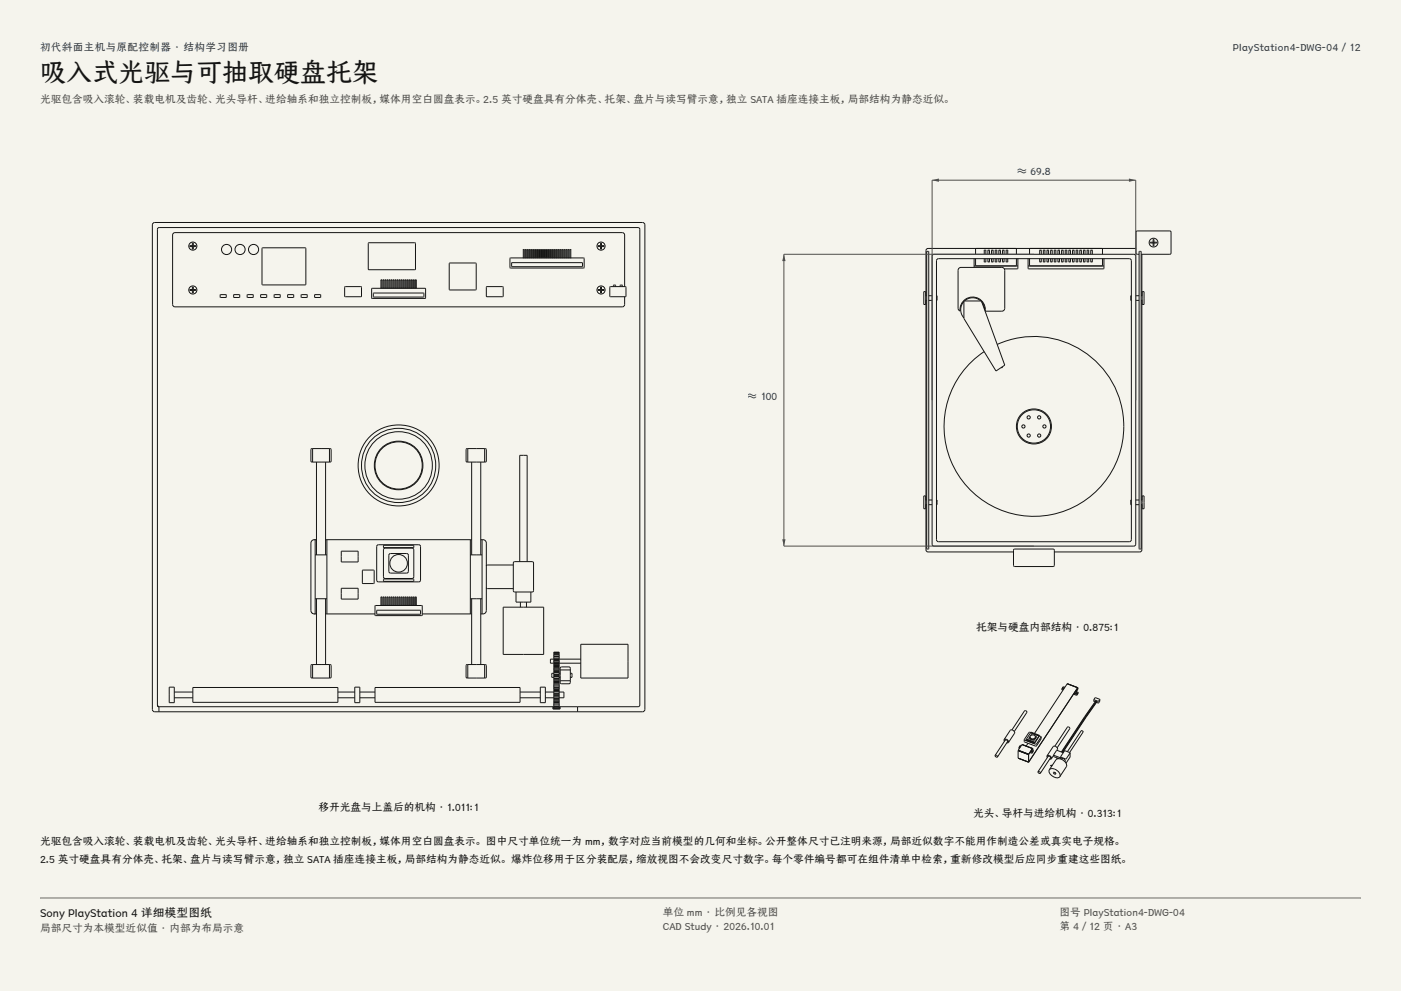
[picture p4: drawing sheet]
<svg xmlns="http://www.w3.org/2000/svg" width="420mm" height="297mm" viewBox="0 0 420 297" stroke-linecap="round" stroke-linejoin="round" font-family="sans-serif">
<g fill="#f5f4ed">
<path d="M0 0h420v297h-420z"/>
<path d="M12 12h396v275h-396z"/>
</g>
<g fill="none" stroke="#141413" stroke-width=".3">
<path d="M45.9 66.9l.5-.2h146.2l.5 .2 .2 .5v145.2l-.2 .5-.5 .2h-146.2l-.5-.2-.2-.5v-145.2zM56.9 73.6h1.8v.3h-1.8zM57.7 72.8h.3v1.9h-.3zM78.6 74.3h13v11h-13zM110.5 72.8h14v8h-14zM134.7 78.9h8v7.9h-8zM152.9 77.3h22.1l.1 2.9-.1 .1h-22zM153.4 78.7h21.1l.1 1.1-21.1 .1zM156.9 77.3v-2.5h.2l.1 2.5M157.5 74.8v2.5M157.5 74.8h.2l.1 2.5M158.1 74.8v2.5"/>
<path d="M158.1 74.8h.3v2.5M158.7 74.8v2.5M158.7 74.8h.3v2.5M159.3 77.3v-2.5h.3v2.5M159.9 77.3v-2.5h.3v2.5M160.8 74.8h-.3v2.5M160.8 74.8v2.5M161.4 74.8h-.3v2.5M161.4 74.8v2.5M162 74.8h-.2l-.1 2.5M162 74.8v2.5M162.3 77.3l.1-2.5h.2v2.5"/>
<path d="M162.9 77.3l.1-2.5h.2v2.5M163.6 74.8v2.5M163.6 74.8h.2v2.5M164.2 74.8v2.5M164.2 74.8h.2v2.5M164.8 74.8v2.5M164.8 74.8h.2v2.5M165.4 77.3v-2.5h.2l.1 2.5M166 77.3v-2.5h.2l.1 2.5M166.8 74.8h-.2v2.5M166.9 74.8v2.5M167.5 74.8h-.3v2.5"/>
<path d="M167.5 74.8v2.5M168.1 74.8h-.3v2.5M168.1 74.8v2.5M168.4 77.3v-2.5h.3v2.5M169 77.3v-2.5h.3v2.5M169.6 77.3v-2.5h.3v2.5M170.2 74.8v2.5M170.2 74.8h.3v2.5M170.8 74.8v2.5M170.9 74.8h.2v2.5M179.3 73.6h1.8v.3h-1.8zM180 72.8h.3v1.9h-.3z"/>
<path d="M277.8 75.4h.6l-.1 89.1-.5-.1zM279.7 76.3l60.2-.1 .5 .3 .1 86.6-.3 .5-60.2 .1-.5-.3-.1-86.6zM280.9 77.7l.5-.2h57.2l.4 .2 .2 .4v83.6l-.2 .5-.4 .2h-57.2l-.5-.2-.2-.5v-83.6zM292 79.7h13.1M292 77.5v2.6M292.5 77.5l.1 2.2M292.6 74.5l-.1 1.7M295.1 75v1.2M295.1 77.5v1h.4v-1M295.1 75h.4M295.5 75v1.2M296.2 77.5v1h.4v-1"/>
<path d="M296.2 75v1.2M296.2 75h.4M296.6 75v1.2M297.3 77.5v1h.4M297.3 75v1.2M297.3 75h.4M297.7 75v1.2M297.7 77.5v1M298.3 77.5l.1 1h.4v-1M298.3 75v1.2M298.4 75h.4M298.8 75v1.2"/>
<path d="M299.4 75v1.2M299.4 77.5v1M299.5 75h.4M299.9 77.5v1h-.4M299.9 75v1.2M300.5 75v1.2M300.5 77.5v1h.5v-1M300.5 75h.5M301 75v1.2M301.6 77.5v1h.5v-1M301.6 75v1.2M301.6 75h.5"/>
<path d="M302.1 75v1.2M304.6 74.5l.1 1.7M304.7 77.5l-.1 2.2M305.1 77.5v3l-4 .1M308.2 77.5v2.9l.2 .2h22.4l.1-.2v-2.9M308.2 79.7h22.7M308.6 77.5l.2 2.2M308.8 74.5l-.2 1.7M311.7 77.5v1h.4l.1-1M311.7 75v1.2M311.7 75h.4M312.2 75v1.2"/>
<path d="M312.8 75v1.2M312.8 77.5v1M312.8 75h.4M313.3 77.5l-.1 1h-.4M313.3 75v1.2M313.9 77.5v1h.4v-1M313.9 75v1.2M313.9 75h.4M314.3 75v1.2M315 75v1.2M315 77.5v1M315 75h.4"/>
<path d="M315.4 77.5v1h-.4M315.4 75v1.2M316.1 77.5v1h.4M316.1 75v1.2M316.1 75h.4M316.5 75v1.2M316.5 77.5v1M317.1 77.5l.1 1h.4v-1M317.1 75v1.2M317.2 75h.4M317.6 75v1.2M318.2 77.5l.1 1h.4"/>
<path d="M318.2 75v1.2M318.3 75h.4M318.7 75v1.2M318.7 77.5v1M319.3 77.5l.1 1h.4v-1M319.3 75v1.2M319.4 75h.4M319.8 75v1.2M320.4 75v1.2M320.4 77.5v1M320.4 75h.5M320.9 77.5v1h-.5"/>
<path d="M320.9 75v1.2M321.5 77.5v1h.5v-1M321.5 75v1.2M321.5 75h.5M322 75v1.2M322.6 77.5v1h.5v-1M322.6 75v1.2M322.6 75h.5M323.1 75v1.2M323.7 77.5v1h.5M323.7 75v1.2M323.7 75h.5"/>
<path d="M324.2 75v1.2M324.2 77.5v1M324.8 77.5v1h.5v-1M324.8 75v1.2M324.8 75h.5M325.3 75v1.2M325.9 75v1.2M325.9 77.5v1M325.9 75h.5M326.4 77.5v1h-.5M326.4 75v1.2M327 77.5v1h.5v-1"/>
<path d="M327 75v1.2M327 75h.5M327.5 75v1.2M330.4 74.5l.1 1.7M330.5 77.5l-.1 2.2M340.6 74.5h-62.6l-.4 .6v13.5M341.5 76.2h-.8l-.1-.3v-6.3l.1-.3 10-.1 .3 .2 .1 6.5-.2 .3h-8.8M341.5 75.4h.6l-.1 89.1-.5-.1zM342.3 76.2v12.4M344.8 72.6h2v.2h-2zM345.7 71.7h.2v2h-.2zM56.9 86.8h1.8v.2h-1.8z"/>
<path d="M57.7 86h.3v1.8h-.3zM66 88.3h1.8v.8h-1.8zM70.1 88.3h1.7v.8h-1.7zM74.1 88.3h1.8v.8h-1.8zM78.2 88.3h1.7v.8h-1.7zM82.2 88.3h1.8v.8h-1.8zM86.3 88.3h1.7v.8h-1.7zM90.3 88.3h1.8v.8h-1.8zM94.3 88.3h1.8v.8h-1.8zM103.4 86h4.9v2.9h-4.9zM111.5 86.4h15.9l.2 2.9-.2 .1h-15.8zM111.9 87.8h15.1l.1 1.1-15.1 .1z"/>
<path d="M114.5 83.9h-.3v2.5M114.5 83.9v2.5M115.1 83.9h-.3v2.5M115.1 83.9v2.5M115.7 83.9h-.3v2.5M115.7 83.9v2.5M116 86.4v-2.5h.3v2.5M116.6 86.4v-2.5h.3v2.5M117.2 83.9v2.5M117.3 83.9h.2v2.5M117.8 83.9v2.5M117.9 83.9h.2v2.5"/>
<path d="M118.4 83.9v2.5M118.5 83.9h.2v2.5M119.1 86.4v-2.5h.2v2.5M119.7 86.4v-2.5h.2v2.5M120.5 83.9h-.2v2.5M120.6 83.9v2.5M121.1 83.9h-.2v2.5M121.2 83.9v2.5M121.7 83.9h-.2v2.5M121.8 83.9v2.5M122.1 86.4v-2.5h.3v2.5M122.7 86.4v-2.5h.3v2.5"/>
<path d="M123.3 86.4v-2.5h.3v2.5M123.9 83.9v2.5M123.9 83.9h.3v2.5M124.5 83.9v2.5M124.5 83.9h.3v2.5M145.9 86h4.9v2.9h-4.9zM179.3 86.8h1.8v.2h-1.8zM180 86h.3v1.8h-.3zM182.9 86h4.7v2.9h-4.7zM183.9 85.9v-.5l.6 .1 .1 .4M185.9 85.9l.1-.5 .6 .1v.4M187.3 85.9v-15.5l-.2-.5-.6-.2h-134l-.6 .2-.2 .5v20.9l.2 .5 .6 .2h134l.7-.5 .1-2.6"/>
<path d="M276.9 87.4h.6v3.9h-.6zM277.5 90h.3M277.5 88.6h.3M277.6 90v59.8M278.4 90h1M278.4 88.6h1M280.7 88.6h.2v.4v1h-.2M287.5 80.4l.6-.3h12.2a.87 .87 0 0 1 .9 .9v11.4a.87 .87 0 0 1-.9 .9h-4.9a3.8 3.8 0 0 0-3.8-4.3 3.8 3.8 0 0 0-3.8 4.2l-.4-.3-.2-.5v-11.4zM289 90.4a3.6 3.6 0 0 0 0 4.9M289 90.2h5.2l7 19.2-2.6 1.8-9.6-15.8zM289.1 90.2a3.6 3.6 0 0 1 4.9 0M294.3 90.5l.6 .9 .3 1.4"/>
<path d="M295.2 92.8h.1M339.2 88.6h-.2v1.4h.2M340.5 90h1M340.5 88.6h1M342.1 90h.3M342.1 88.6h.3M342.3 90v59.8M342.4 87.4h.6v3.9h-.6zM298.9 103.2a26.9 26.9 0 0 1 38 25.9 26.9 26.9 0 0 1-40.2 22.1 26.9 26.9 0 0 1-1.7-45.8M300.5 109.9v.3h-.4M93.7 134.4h5.1M93.7 138.5h5.1"/>
<path d="M93.7 134.4l-.5 .3v3.5l.5 .3M93.7 134.4v4.1M94.9 138.5v27.8M97.6 138.5v27.8M98.8 134.4l.5 .3v3.5l-.5 .3M98.8 134.4v4.1M140.2 134.4h5.1M140.2 138.5h5.1M140.2 134.4l-.5 .3v3.5l.5 .3M140.2 134.4v4.1M141.4 138.5v27.8M144.1 138.5v27.8"/>
<path d="M145.3 134.4l.5 .3v3.5l-.5 .3M145.3 134.4v4.1M276.9 148.6h.6v3.9h-.6zM277.5 151.2h.3M277.5 149.8h.3M277.6 151.2v13.6l.4 .6h25.8M278.4 151.2h1M278.4 149.8h1M280.7 149.8h.2v.4v1h-.2M339.2 149.8h-.2v1.4h.2M340.5 151.2h1M340.5 149.8h1"/>
<path d="M342.1 151.2h.3M342.1 149.8h.3M342.3 151.2v13.6l-.4 .6h-25.8M342.4 148.6h.6v3.9h-.6zM94.2 161.7a1.01 1.01 0 0 0-1 1.1v20.2a1.01 1.01 0 0 0 1 1M94.2 161.7h.7M94.2 161.7h.3v22.3h-.3M94.5 166.3h3.5M94.5 179.4h3.5M94.9 179.4v19.8M97.6 161.7h.4M97.6 179.4v19.8"/>
<path d="M98 161.7h43M98 161.7v22.3M102.3 176.3h5.1v3.2h-5.1zM102.3 165.2h5.1v3.2h-5.1zM108.7 170.9h3.4v3.9h-3.4zM113 163.5l.4-.2h12.4l.3 .5-.1 10.3-.4 .3-12.4-.1-.3-.4zM114.5 178.9l-.3 .1v2.4M114.5 179v2.4M115 173.6l8.9-.1 .2 .6-9 .1zM115 163.5l8.9-.1 .2 .6-9 .1zM115.1 178.9l-.3 .1v2.4M115.1 179v2.4"/>
<path d="M115.2 164.3h8.3l.5 .2 .1 8.4-.3 .4-8.3 .1-.5-.3-.1-8.3zM115.7 178.9l-.3 .1v2.4M115.7 179v2.4M116.6 166.1l.5-.2 5.1 .1 .2 .4v5.1l-.5 .3-5.1-.1-.2-.5zM117.2 179v2.4M117.3 178.9l.2 .1v2.4M117.8 179v2.4M117.9 178.9l.2 .1v2.4M118.4 179v2.4M118.5 178.9l.2 .1v2.4M120.5 178.9l-.2 .1v2.4M120.6 179v2.4"/>
<path d="M121.1 178.9l-.2 .1v2.4M121.2 179v2.4M121.7 178.9l-.2 .1v2.4M121.8 179v2.4M123.9 179v2.4M123.9 178.9l.3 .1v2.4M124.5 179v2.4M124.5 178.9l.3 .1v2.4M141 166.3h3.5M141 179.4h3.5M141 161.7h.4M141 161.7v22.3"/>
<path d="M141.4 179.4v19.8M144.1 161.7h.4M144.1 179.4v19.8M144.5 161.7a1.07 1.07 0 0 1 1.3 1.1v20.2a1.05 1.05 0 0 1-1.3 1M144.5 161.7v22.3M145.8 176.1l.3 .3h7.8M153.9 169.3h-7.8l-.3 .3M153.9 168.5l.4-.2h5.2l.4 .2 .1 8.5-.2 .4h-5.5l-.4-.2zM154.7 177.4v3.1h4.4v-3.1M155.8 168.3v-31.8h2.2v31.8M304 164.6h11.9l.2 .3-.1 4.7-.3 .2-11.7-.1-.2-.3v-4.5zM93.6 183.7l.1 .2"/>
<path d="M93.7 199.2h5.1M93.7 199.2l-.5 .3v3.4l.5 .3M93.7 199.2v4M94.2 184h.7M97.6 184h.4M98 184h14.4M98.8 199.2l.5 .3v3.4l-.5 .3M98.8 199.2v4M112.5 181.5h13.9l.2 2.8-.2 .2h-13.8zM113 182.9h13l.1 1.1-13.1 .1zM116 181.4v-2.4l.3-.1v2.5M116.6 181.4v-2.4l.3-.1v2.5"/>
<path d="M119.1 181.4v-2.4l.2-.1v2.5M119.7 181.4v-2.4l.2-.1v2.5M122.1 181.4v-2.4l.3-.1v2.5M122.7 181.4v-2.4l.3-.1v2.5M123.3 181.4v-2.4l.3-.1v2.5M126.6 184h14.4M140.2 199.2h5.1M140.2 199.2l-.5 .3v3.4l.5 .3M140.2 199.2v4M141 184h.4M144.1 184h.4M145.3 199.2l.5 .3v3.4l-.5 .3"/>
<path d="M145.3 199.2v4M150.9 182h12.1v14.1h-12.1zM156 180.5v1.5M157.8 180.5v1.5M166 197.5h-1v1.3h1M166 199.1h1.6M166 195.4h1.6v16.9h-1.6zM166 195.6h1.6M166 195.9h1.6M166 196.2h1.6M166 196.6h1.6M166 196.7h1.6"/>
<path d="M166 197.2h1.6M166 197.4h1.6M166 197.7h1.6M166 197.9h1.6M166 198.4h1.6M166 198.6h1.6M166 198.9h1.6M166 199.4h1.6M166 199.5h1.6M166 199.8h1.6M167.6 198.8h6.5M167.6 197.5h6.5"/>
<path d="M174.1 193.1h14.2v10.1h-14.2zM47.2 211.4l.4 .4M47.6 211.8l-.4-.5v-142.6l.2-.4 143.9-.1 .5 .5v142.6l-.5 .5h-23.7M47.6 211.8h.1M47.6 211.8v1.5M47.7 211.8h118.3M50.7 205.9h1.5v4.7h-1.5zM52.2 209.1h5.6M52.2 207.4h5.6M57.8 206h43.5v4.5h-43.5zM93.7 203.2h5.1M101.3 209.1h5.1"/>
<path d="M101.3 207.4h5.1M106.4 205.9h1.5v4.7h-1.5zM107.9 209.1h4.5M107.9 207.4h4.5M112.4 206h43.5v4.5h-43.5zM140.2 203.2h5.1M155.9 209.1h6.1M155.9 207.4h6.1M162 205.9h1.5v4.7h-1.5zM163.5 207.4h5.6v1.7h-1.5M163.5 209.1h2.5M165.8 211.8v.7z"/>
<path d="M165.8 212.5h2M166 201.8h-.6v1.2h.6M166 210.5h1.6M166 206h1.6M166 200h1.6M166 200.5h1.6M166 200.9h1.6M166 201.2h1.6M166 201.4h1.6M166 201.6h1.6M166 202h1.6M166 202.2h1.6"/>
<path d="M166 202.4h1.6M166 202.6h1.6M166 202.8h1.6M166 203.2h1.6M166 203.4h1.6M166 203.6h1.6M166 203.9h1.6M166 204.2h1.6M166 204.3h1.6M166 204.6h1.6M166 204.8h1.6M166 205.2h1.6"/>
<path d="M166 205.6h1.6M166 206.2h1.6M166 206.7h1.6M166 206.9h1.6M166 207.2h1.6M166 207.9h1.6M166 208h1.6M166 208.3h1.6M166 208.5h1.6M166 208.6h1.6M166 209.1h1.6M166 209.4h1.6"/>
<path d="M166 209.6h1.6M166 209.9h1.6M166 210.3h1.6M166 210.9h1.6M166 211.3h1.6M166 211.7h1.6M166 212h1.6M166 212.2h1.6M167.6 203h.3M167.6 201.8h.3M167.8 211.8v.7zM167.9 204l.1 .7 .3 .2h2.5l.2-.9"/>
<path d="M167.9 200.8l.1-.7 .3-.2h2.5l.2 .9M167.9 200.8v3.2M167.9 204h3.1M167.9 200.8h3.1M171 200.8v3.2M171 201.8h.5v1.2h-.5M173.2 211.8v1.5"/>
<circle cx="57.8" cy="73.8" r="1.22"/>
<circle cx="67.9" cy="74.8" r="1.52"/>
<circle cx="72" cy="74.8" r="1.52"/>
<circle cx="76" cy="74.8" r="1.52"/>
<circle cx="156.9" cy="77.3" r=".02"/>
<circle cx="156.9" cy="74.8" r=".02"/>
<circle cx="157.1" cy="77.3" r=".02"/>
<circle cx="157.1" cy="74.8" r=".02"/>
<circle cx="157.5" cy="77.3" r=".02"/>
<circle cx="157.5" cy="74.8" r=".02"/>
<circle cx="157.7" cy="77.3" r=".02"/>
<circle cx="157.7" cy="74.8" r=".02"/>
<circle cx="158.1" cy="77.3" r=".02"/>
<circle cx="158.1" cy="74.8" r=".02"/>
<circle cx="158.4" cy="77.3" r=".02"/>
<circle cx="158.4" cy="74.8" r=".02"/>
<circle cx="158.7" cy="77.3" r=".02"/>
<circle cx="158.7" cy="74.8" r=".02"/>
<circle cx="159" cy="77.3" r=".02"/>
<circle cx="159" cy="74.8" r=".02"/>
<circle cx="159.3" cy="77.3" r=".02"/>
<circle cx="159.3" cy="74.8" r=".02"/>
<circle cx="159.6" cy="77.3" r=".02"/>
<circle cx="159.6" cy="74.8" r=".02"/>
<circle cx="159.9" cy="77.3" r=".02"/>
<circle cx="159.9" cy="74.8" r=".02"/>
<circle cx="160.2" cy="77.3" r=".02"/>
<circle cx="160.2" cy="74.8" r=".02"/>
<circle cx="160.5" cy="77.3" r=".02"/>
<circle cx="160.5" cy="74.8" r=".02"/>
<circle cx="160.8" cy="77.3" r=".02"/>
<circle cx="160.8" cy="74.8" r=".02"/>
<circle cx="161.1" cy="77.3" r=".02"/>
<circle cx="161.1" cy="74.8" r=".02"/>
<circle cx="161.4" cy="77.3" r=".02"/>
<circle cx="161.4" cy="74.8" r=".02"/>
<circle cx="161.8" cy="77.3" r=".02"/>
<circle cx="161.8" cy="74.8" r=".02"/>
<circle cx="162" cy="77.3" r=".02"/>
<circle cx="162" cy="74.8" r=".02"/>
<circle cx="162.4" cy="77.3" r=".02"/>
<circle cx="162.4" cy="74.8" r=".02"/>
<circle cx="162.6" cy="77.3" r=".02"/>
<circle cx="162.6" cy="74.8" r=".02"/>
<circle cx="163" cy="77.3" r=".02"/>
<circle cx="163" cy="74.8" r=".02"/>
<circle cx="163.2" cy="77.3" r=".02"/>
<circle cx="163.2" cy="74.8" r=".02"/>
<circle cx="163.6" cy="77.3" r=".02"/>
<circle cx="163.6" cy="74.8" r=".02"/>
<circle cx="163.8" cy="77.3" r=".02"/>
<circle cx="163.8" cy="74.8" r=".02"/>
<circle cx="164.2" cy="77.3" r=".02"/>
<circle cx="164.2" cy="74.8" r=".02"/>
<circle cx="164.4" cy="77.3" r=".02"/>
<circle cx="164.4" cy="74.8" r=".02"/>
<circle cx="164.8" cy="77.3" r=".02"/>
<circle cx="164.8" cy="74.8" r=".02"/>
<circle cx="165" cy="77.3" r=".02"/>
<circle cx="165" cy="74.8" r=".02"/>
<circle cx="165.4" cy="77.3" r=".02"/>
<circle cx="165.4" cy="74.8" r=".02"/>
<circle cx="165.6" cy="77.3" r=".02"/>
<circle cx="165.6" cy="74.8" r=".02"/>
<circle cx="166" cy="77.3" r=".02"/>
<circle cx="166" cy="74.8" r=".02"/>
<circle cx="166.2" cy="77.3" r=".02"/>
<circle cx="166.2" cy="74.8" r=".02"/>
<circle cx="166.6" cy="77.3" r=".02"/>
<circle cx="166.6" cy="74.8" r=".02"/>
<circle cx="166.8" cy="77.3" r=".02"/>
<circle cx="166.8" cy="74.8" r=".02"/>
<circle cx="167.2" cy="77.3" r=".02"/>
<circle cx="167.2" cy="74.8" r=".02"/>
<circle cx="167.5" cy="77.3" r=".02"/>
<circle cx="167.5" cy="74.8" r=".02"/>
<circle cx="167.8" cy="77.3" r=".02"/>
<circle cx="167.8" cy="74.8" r=".02"/>
<circle cx="168.1" cy="77.3" r=".02"/>
<circle cx="168.1" cy="74.8" r=".02"/>
<circle cx="168.4" cy="77.3" r=".02"/>
<circle cx="168.4" cy="74.8" r=".02"/>
<circle cx="168.7" cy="77.3" r=".02"/>
<circle cx="168.7" cy="74.8" r=".02"/>
<circle cx="169" cy="77.3" r=".02"/>
<circle cx="169" cy="74.8" r=".02"/>
<circle cx="169.3" cy="77.3" r=".02"/>
<circle cx="169.3" cy="74.8" r=".02"/>
<circle cx="169.6" cy="77.3" r=".02"/>
<circle cx="169.6" cy="74.8" r=".02"/>
<circle cx="169.9" cy="77.3" r=".02"/>
<circle cx="169.9" cy="74.8" r=".02"/>
<circle cx="170.2" cy="77.3" r=".02"/>
<circle cx="170.2" cy="74.8" r=".02"/>
<circle cx="170.5" cy="77.3" r=".02"/>
<circle cx="170.5" cy="74.8" r=".02"/>
<circle cx="170.9" cy="77.3" r=".02"/>
<circle cx="170.9" cy="74.8" r=".02"/>
<circle cx="171.1" cy="77.3" r=".02"/>
<circle cx="171.1" cy="74.8" r=".02"/>
<circle cx="180.2" cy="73.8" r="1.22"/>
<circle cx="295.1" cy="75" r=".02"/>
<circle cx="295.1" cy="78.5" r=".02"/>
<circle cx="295.5" cy="75" r=".02"/>
<circle cx="295.5" cy="78.5" r=".02"/>
<circle cx="296.2" cy="75" r=".02"/>
<circle cx="296.2" cy="78.5" r=".02"/>
<circle cx="296.6" cy="75" r=".02"/>
<circle cx="296.6" cy="78.5" r=".02"/>
<circle cx="297.3" cy="75" r=".02"/>
<circle cx="297.3" cy="78.5" r=".02"/>
<circle cx="297.7" cy="75" r=".02"/>
<circle cx="297.7" cy="78.5" r=".02"/>
<circle cx="298.4" cy="75" r=".02"/>
<circle cx="298.4" cy="78.5" r=".02"/>
<circle cx="298.8" cy="75" r=".02"/>
<circle cx="298.8" cy="78.5" r=".02"/>
<circle cx="299.5" cy="75" r=".02"/>
<circle cx="299.5" cy="78.5" r=".02"/>
<circle cx="299.9" cy="75" r=".02"/>
<circle cx="299.9" cy="78.5" r=".02"/>
<circle cx="300.5" cy="75" r=".02"/>
<circle cx="300.5" cy="78.5" r=".02"/>
<circle cx="301" cy="75" r=".02"/>
<circle cx="301" cy="78.5" r=".02"/>
<circle cx="301.6" cy="75" r=".02"/>
<circle cx="301.6" cy="78.5" r=".02"/>
<circle cx="302.1" cy="75" r=".02"/>
<circle cx="302.1" cy="78.5" r=".02"/>
<circle cx="311.7" cy="75" r=".02"/>
<circle cx="311.7" cy="78.5" r=".02"/>
<circle cx="312.1" cy="75" r=".02"/>
<circle cx="312.1" cy="78.5" r=".02"/>
<circle cx="312.8" cy="75" r=".02"/>
<circle cx="312.8" cy="78.5" r=".02"/>
<circle cx="313.2" cy="75" r=".02"/>
<circle cx="313.2" cy="78.5" r=".02"/>
<circle cx="313.9" cy="75" r=".02"/>
<circle cx="313.9" cy="78.5" r=".02"/>
<circle cx="314.3" cy="75" r=".02"/>
<circle cx="314.3" cy="78.5" r=".02"/>
<circle cx="315" cy="75" r=".02"/>
<circle cx="315" cy="78.5" r=".02"/>
<circle cx="315.4" cy="75" r=".02"/>
<circle cx="315.4" cy="78.5" r=".02"/>
<circle cx="316.1" cy="75" r=".02"/>
<circle cx="316.1" cy="78.5" r=".02"/>
<circle cx="316.5" cy="75" r=".02"/>
<circle cx="316.5" cy="78.5" r=".02"/>
<circle cx="317.2" cy="75" r=".02"/>
<circle cx="317.2" cy="78.5" r=".02"/>
<circle cx="317.6" cy="75" r=".02"/>
<circle cx="317.6" cy="78.5" r=".02"/>
<circle cx="318.3" cy="75" r=".02"/>
<circle cx="318.3" cy="78.5" r=".02"/>
<circle cx="318.7" cy="75" r=".02"/>
<circle cx="318.7" cy="78.5" r=".02"/>
<circle cx="319.4" cy="75" r=".02"/>
<circle cx="319.4" cy="78.5" r=".02"/>
<circle cx="319.8" cy="75" r=".02"/>
<circle cx="319.8" cy="78.5" r=".02"/>
<circle cx="320.4" cy="75" r=".02"/>
<circle cx="320.4" cy="78.5" r=".02"/>
<circle cx="320.9" cy="75" r=".02"/>
<circle cx="320.9" cy="78.5" r=".02"/>
<circle cx="321.5" cy="75" r=".02"/>
<circle cx="321.5" cy="78.5" r=".02"/>
<circle cx="322" cy="75" r=".02"/>
<circle cx="322" cy="78.5" r=".02"/>
<circle cx="322.6" cy="75" r=".02"/>
<circle cx="322.6" cy="78.5" r=".02"/>
<circle cx="323.1" cy="75" r=".02"/>
<circle cx="323.1" cy="78.5" r=".02"/>
<circle cx="323.7" cy="75" r=".02"/>
<circle cx="323.7" cy="78.5" r=".02"/>
<circle cx="324.2" cy="75" r=".02"/>
<circle cx="324.2" cy="78.5" r=".02"/>
<circle cx="324.8" cy="75" r=".02"/>
<circle cx="324.8" cy="78.5" r=".02"/>
<circle cx="325.3" cy="75" r=".02"/>
<circle cx="325.3" cy="78.5" r=".02"/>
<circle cx="325.9" cy="75" r=".02"/>
<circle cx="325.9" cy="78.5" r=".02"/>
<circle cx="326.4" cy="75" r=".02"/>
<circle cx="326.4" cy="78.5" r=".02"/>
<circle cx="327" cy="75" r=".02"/>
<circle cx="327" cy="78.5" r=".02"/>
<circle cx="327.5" cy="75" r=".02"/>
<circle cx="327.5" cy="78.5" r=".02"/>
<circle cx="345.8" cy="72.7" r="1.32"/>
<circle cx="57.8" cy="86.9" r="1.22"/>
<circle cx="114.2" cy="83.9" r=".02"/>
<circle cx="114.2" cy="86.4" r=".02"/>
<circle cx="114.5" cy="86.4" r=".02"/>
<circle cx="114.5" cy="83.9" r=".02"/>
<circle cx="114.8" cy="83.9" r=".02"/>
<circle cx="114.8" cy="86.4" r=".02"/>
<circle cx="115.1" cy="83.9" r=".02"/>
<circle cx="115.1" cy="86.4" r=".02"/>
<circle cx="115.4" cy="83.9" r=".02"/>
<circle cx="115.4" cy="86.4" r=".02"/>
<circle cx="115.7" cy="86.4" r=".02"/>
<circle cx="115.7" cy="83.9" r=".02"/>
<circle cx="116" cy="83.9" r=".02"/>
<circle cx="116" cy="86.4" r=".02"/>
<circle cx="116.3" cy="83.9" r=".02"/>
<circle cx="116.3" cy="86.4" r=".02"/>
<circle cx="116.6" cy="83.9" r=".02"/>
<circle cx="116.6" cy="86.4" r=".02"/>
<circle cx="116.9" cy="86.4" r=".02"/>
<circle cx="116.9" cy="83.9" r=".02"/>
<circle cx="117.3" cy="86.4" r=".02"/>
<circle cx="117.3" cy="83.9" r=".02"/>
<circle cx="117.5" cy="83.9" r=".02"/>
<circle cx="117.5" cy="86.4" r=".02"/>
<circle cx="117.9" cy="86.4" r=".02"/>
<circle cx="117.9" cy="83.9" r=".02"/>
<circle cx="118.1" cy="83.9" r=".02"/>
<circle cx="118.1" cy="86.4" r=".02"/>
<circle cx="118.5" cy="86.4" r=".02"/>
<circle cx="118.5" cy="83.9" r=".02"/>
<circle cx="118.7" cy="86.4" r=".02"/>
<circle cx="118.7" cy="83.9" r=".02"/>
<circle cx="119.1" cy="83.9" r=".02"/>
<circle cx="119.1" cy="86.4" r=".02"/>
<circle cx="119.3" cy="83.9" r=".02"/>
<circle cx="119.3" cy="86.4" r=".02"/>
<circle cx="119.7" cy="86.4" r=".02"/>
<circle cx="119.7" cy="83.9" r=".02"/>
<circle cx="119.9" cy="86.4" r=".02"/>
<circle cx="119.9" cy="83.9" r=".02"/>
<circle cx="120.3" cy="83.9" r=".02"/>
<circle cx="120.3" cy="86.4" r=".02"/>
<circle cx="120.5" cy="83.9" r=".02"/>
<circle cx="120.5" cy="86.4" r=".02"/>
<circle cx="120.9" cy="83.9" r=".02"/>
<circle cx="120.9" cy="86.4" r=".02"/>
<circle cx="121.1" cy="83.9" r=".02"/>
<circle cx="121.1" cy="86.4" r=".02"/>
<circle cx="121.5" cy="83.9" r=".02"/>
<circle cx="121.5" cy="86.4" r=".02"/>
<circle cx="121.7" cy="86.4" r=".02"/>
<circle cx="121.7" cy="83.9" r=".02"/>
<circle cx="122.1" cy="86.4" r=".02"/>
<circle cx="122.1" cy="83.9" r=".02"/>
<circle cx="122.4" cy="86.4" r=".02"/>
<circle cx="122.4" cy="83.9" r=".02"/>
<circle cx="122.7" cy="86.4" r=".02"/>
<circle cx="122.7" cy="83.9" r=".02"/>
<circle cx="123" cy="83.9" r=".02"/>
<circle cx="123" cy="86.4" r=".02"/>
<circle cx="123.3" cy="83.9" r=".02"/>
<circle cx="123.3" cy="86.4" r=".02"/>
<circle cx="123.6" cy="83.9" r=".02"/>
<circle cx="123.6" cy="86.4" r=".02"/>
<circle cx="123.9" cy="86.4" r=".02"/>
<circle cx="123.9" cy="83.9" r=".02"/>
<circle cx="124.2" cy="86.4" r=".02"/>
<circle cx="124.2" cy="83.9" r=".02"/>
<circle cx="124.5" cy="83.9" r=".02"/>
<circle cx="124.5" cy="86.4" r=".02"/>
<circle cx="124.8" cy="83.9" r=".02"/>
<circle cx="124.8" cy="86.4" r=".02"/>
<circle cx="180.2" cy="86.9" r="1.22"/>
<circle cx="119.5" cy="139.5" r="12.2"/>
<circle cx="119.5" cy="139.5" r="11.2"/>
<circle cx="119.5" cy="139.5" r="10.1"/>
<circle cx="119.5" cy="139.5" r="7.3"/>
<circle cx="119.5" cy="139.5" r="7.1"/>
<circle cx="306.8" cy="127.8" r=".48"/>
<circle cx="308.4" cy="125.1" r=".48"/>
<circle cx="308.4" cy="130.5" r=".48"/>
<circle cx="309.9" cy="127.8" r="5.3"/>
<circle cx="309.9" cy="127.8" r="5"/>
<circle cx="311.5" cy="125.1" r=".48"/>
<circle cx="311.5" cy="130.5" r=".48"/>
<circle cx="313.1" cy="127.8" r=".48"/>
<circle cx="114.2" cy="179" r=".02"/>
<circle cx="114.5" cy="179" r=".02"/>
<circle cx="114.8" cy="179" r=".02"/>
<circle cx="115.1" cy="179" r=".02"/>
<circle cx="115.4" cy="179" r=".02"/>
<circle cx="115.7" cy="179" r=".02"/>
<circle cx="116" cy="179" r=".02"/>
<circle cx="116.3" cy="179" r=".02"/>
<circle cx="116.6" cy="179" r=".02"/>
<circle cx="116.9" cy="179" r=".02"/>
<circle cx="117.3" cy="179" r=".02"/>
<circle cx="117.5" cy="179" r=".02"/>
<circle cx="117.9" cy="179" r=".02"/>
<circle cx="118.1" cy="179" r=".02"/>
<circle cx="118.5" cy="179" r=".02"/>
<circle cx="118.7" cy="179" r=".02"/>
<circle cx="119.1" cy="179" r=".02"/>
<circle cx="119.3" cy="179" r=".02"/>
<circle cx="119.5" cy="168.8" r="2.64"/>
<circle cx="119.7" cy="179" r=".02"/>
<circle cx="119.9" cy="179" r=".02"/>
<circle cx="120.3" cy="179" r=".02"/>
<circle cx="120.5" cy="179" r=".02"/>
<circle cx="120.9" cy="179" r=".02"/>
<circle cx="121.1" cy="179" r=".02"/>
<circle cx="121.5" cy="179" r=".02"/>
<circle cx="121.7" cy="179" r=".02"/>
<circle cx="122.1" cy="179" r=".02"/>
<circle cx="122.4" cy="179" r=".02"/>
<circle cx="122.7" cy="179" r=".02"/>
<circle cx="123" cy="179" r=".02"/>
<circle cx="123.3" cy="179" r=".02"/>
<circle cx="123.6" cy="179" r=".02"/>
<circle cx="123.9" cy="179" r=".02"/>
<circle cx="124.2" cy="179" r=".02"/>
<circle cx="124.5" cy="179" r=".02"/>
<circle cx="124.8" cy="179" r=".02"/>
<circle cx="114.2" cy="181.4" r=".02"/>
<circle cx="114.5" cy="181.4" r=".02"/>
<circle cx="114.8" cy="181.4" r=".02"/>
<circle cx="115.1" cy="181.4" r=".02"/>
<circle cx="115.4" cy="181.4" r=".02"/>
<circle cx="115.7" cy="181.4" r=".02"/>
<circle cx="116" cy="181.4" r=".02"/>
<circle cx="116.3" cy="181.4" r=".02"/>
<circle cx="116.6" cy="181.4" r=".02"/>
<circle cx="116.9" cy="181.4" r=".02"/>
<circle cx="117.3" cy="181.4" r=".02"/>
<circle cx="117.5" cy="181.4" r=".02"/>
<circle cx="117.9" cy="181.4" r=".02"/>
<circle cx="118.1" cy="181.4" r=".02"/>
<circle cx="118.5" cy="181.4" r=".02"/>
<circle cx="118.7" cy="181.4" r=".02"/>
<circle cx="119.1" cy="181.4" r=".02"/>
<circle cx="119.3" cy="181.4" r=".02"/>
<circle cx="119.7" cy="181.4" r=".02"/>
<circle cx="119.9" cy="181.4" r=".02"/>
<circle cx="120.3" cy="181.4" r=".02"/>
<circle cx="120.5" cy="181.4" r=".02"/>
<circle cx="120.9" cy="181.4" r=".02"/>
<circle cx="121.1" cy="181.4" r=".02"/>
<circle cx="121.5" cy="181.4" r=".02"/>
<circle cx="121.7" cy="181.4" r=".02"/>
<circle cx="122.1" cy="181.4" r=".02"/>
<circle cx="122.4" cy="181.4" r=".02"/>
<circle cx="122.7" cy="181.4" r=".02"/>
<circle cx="123" cy="181.4" r=".02"/>
<circle cx="123.3" cy="181.4" r=".02"/>
<circle cx="123.6" cy="181.4" r=".02"/>
<circle cx="123.9" cy="181.4" r=".02"/>
<circle cx="124.2" cy="181.4" r=".02"/>
<circle cx="124.5" cy="181.4" r=".02"/>
<circle cx="124.8" cy="181.4" r=".02"/>
</g>
<path d="M279.4 119.9v-65.9h61.1v65.9" fill="none" stroke="#504e49" stroke-width=".3"/>
<g fill="#504e49">
<path d="M279.4 54l2.1-.5v1z"/>
<path d="M338.4 53.5l2.1 .5-2.1 .5z"/>
</g>
<path d="M310 76.2h-75v87.5h75" fill="none" stroke="#504e49" stroke-width=".3"/>
<g fill="#504e49">
<path d="M235 76.2l.5 2h-1z"/>
<path d="M234.5 161.6h1l-.5 2.1z"/>
</g>
<g fill="none" stroke="#141413" stroke-width=".3">
<path d="M303.4 218.8l3.7-5.8 .6 .1 .1 .4-3.7 5.7M309 219.6h.1M309 219.6v.1M309 219.5v.1M309 219.5l2.6 .9M318.3 206.4l.5 .2M318.3 206.4v.3M318.3 206.4h.1M318.3 206.7h.1M318.4 206.7l.3 .1M318.5 206.3h.1M318.5 206.4l.4 .1z"/>
<path d="M318.5 206.3v.1M319.1 206.2l-.4-.1-.2 .2M319.2 206l-.4-.2-.5 .6M319.9 204.9l3.2 1.2M319.9 204.9l-9.8 14.9M320 204.9h.1M322.2 207.4l.7 .2M322.4 207.2l.8 .3M322.7 207.9l-.6-.3 .6 .4M322.7 207.9h.1M322.7 207.9v.1M322.8 207h.1"/>
<path d="M322.8 206.5h.3M322.9 207.7h.1M322.9 207.7l-.2 .2M322.9 207.6v.1M322.9 206.4l.2 .1M323.1 206.6l-.5 .7M323.1 206.6h.1M323.1 206.1l-14.8 22.3M323.1 206.1h.1M323.1 206.5h.1M323.1 206.4v.1M323.1 206.1v.4"/>
<path d="M323.1 206.1l-14.7 22.3M323.2 207.5l-.4 .6-.8-.3M323.2 207.8h.1M323.2 207.5h.1M323.2 207.8l-.4 .6-1-.4M323.2 207.5v.3M325.5 214.9l-7 10.6M325.5 214.9h.1M325.6 214.9l-7 10.6M325.6 214.9h.1M327.9 210.2l.4 .1M327.9 209.7v.5"/>
<path d="M327.9 210.2h.1M328.1 210.6l-9.9 14.8M328.1 210.6h.1M328.2 210.7l-9.9 14.7M328.2 210.7h.1M328.4 210.2l.1 .1M328.4 210.7l-2.9 4.2M328.4 210.7h.1M328.4 210.4l.2 .1M328.4 210.1l-.3 .5M328.5 210.8l-2.9 4.1M328.5 210.8h.1"/>
<path d="M328.6 210.2h.1M328.6 210.2l-.4 .5M328.7 210.2h.1M328.7 210.2l-.3 .5M328.7 210.2l.1 .2M328.7 210.2l-.1 .1M328.8 210.3h.1M328.8 210.3l-.3 .5M329.7 209.6l-.4 .6-1.4-.5M329.7 210.1l-.4 .6-.6-.2M329.7 209.6l-1.4-.5-.4 .6M329.7 209.6h.1"/>
<path d="M329.7 210.1h.1M329.7 209.6v.5M298.3 226.4l.6 .1 .1 .4M298.3 226.4a.49 .49 0 0 0 .7 .5M301 221.6l1.9-2.7 .6-.1a.82 .82 0 0 1 .7 .9l-1.9 2.8M301 221.6h.7a.82 .82 0 0 1 .6 .9M301 221.6l.1 .6M301.2 222l.3-.3 .5 .2 .1 .2-.1 .3M301.4 221.7l-3.1 4.7M302.1 222.2l-3.1 4.7M302.3 222.5l-.5 .1M305.2 227.2l3.2 1.2"/>
<path d="M305.2 227.2h.1M305.2 224.9l3.2 1.2M305.2 224.9v2.3M305.2 224.9h.1M305.3 224.8l-.1 .1M305.3 224.8l3.1 1.2M305.5 224h.1M305.5 224.3h.1M305.5 224v.3M305.5 224l.2 .1M305.7 223.9h.1M305.7 223.9l.1 .1"/>
<path d="M306 223.7l-.3 .2M306.2 223.5l-.3-.1-.4 .6M306.4 223.2l3.1 1.1M306.4 223.2l-1.1 1.6M306.4 223.1v.1M306.4 223.1h.1M306.4 223.1l3.1 1.2M307.6 221.7l2.6 .8M307.6 221.9h.1M307.6 221.7v.2M307.6 221.7h.1M307.7 221.6l-.1 .1"/>
<path d="M307.7 221.6l2.5 .9M307.8 221.5v.1M308.2 222.8l-.6 .8M308.4 228.4h.1M308.4 228.3v.1M308.4 226.1l-.1 2.3M308.4 226.1h.1M308.4 226h.1M308.8 220.9a.84 .84 0 0 0 .8 .6 .84 .84 0 0 0 .8-.6M308.8 220.9a.84 .84 0 0 1 .8-.7 .84 .84 0 0 1 .8 .7M308.8 220.9a.81 .81 0 0 0 .8 .7 .81 .81 0 0 0 .8-.7M308.8 220.9l-.3 .5"/>
<path d="M308.8 220.7l-.3 .7M309.2 224.9l.2 .1M309.3 224.7l.5 .1M309.3 224.6h.2M309.4 224.6h.1M309.4 225h.1M309.4 225l-.1 .3-.3-.2M309.4 225.1l-.1 .2-.4-.1M309.4 225.1h.1M309.4 225v.1M309.5 220.2h-.3l-.2 .3M309.5 224.3l-1.1 1.7"/>
<path d="M309.5 224.7h.1M309.5 224.3v.1M309.5 224.6h.1M309.5 224.6v.1M309.6 224.3v.1M309.6 224.3l-.1 .3M309.6 224.4h.1M309.7 224.4h.1M309.6 224.4l-.1 .3M309.7 224.4h-.1M309.7 224.4v.1M309.8 224.8v.1"/>
<path d="M309.8 225.2l-.4 .6-.7-.3M309.8 224.9l-.4 .6-.5-.2M309.8 225.2h.1M309.8 224.9v.3M310.2 222.7l-.1 .1M310.2 222.7h.1M310.2 222.5h.1M310.2 222.5v.2M310.3 220.5l.4 .3M310.4 220.8l.3 .1M310.7 220.8l-.7 1.1-1.5-.5M311.2 231.3l.6 .1 .1 .3"/>
<path d="M311.2 231.3l.2 .4h.5M311.4 220.7l-1.2 1.7-2.4-.9M311.4 220.6l-2.4-.9-1.2 1.8M311.4 220.6v.1M311.4 220.6l-1.2 2M311.4 220.7h.1M311.5 220.5l-2.9-1.1-1.5 2.3M311.5 220.5h.1M311.5 220.7h.1M311.6 220.6h.1M311.6 220.4l-.1 .1M311.6 220.6l.5 .2"/>
<path d="M311.6 220.4h.1M311.6 220.6l-.1 .1M311.6 220.4v.2M312.1 220.8l-1.5 2.3-3.5-1.4M312.1 220.8v.7l-1.5 2.1-3.5-1.2v-.7M313.9 226.5l.6-.1a.82 .82 0 0 1 .7 1M313.9 226.5l.1 .5M314.1 226.8l.3-.2 .4 .2 .2 .2-.2 .3M314.3 226.6l-3.1 4.7M314.6 230.7l1.9-3a2.12 2.12 0 0 1 3.2 2.1l-2 3M314.6 230.7a2.12 2.12 0 0 1 3.1 2.1M314.6 230.7a2.16 2.16 0 0 0 3.1 2.1"/>
<path d="M315 227l-3.1 4.7M315 229.4v.1M315 229.4l.1 .1M315 229.5l.3 .1M315.1 229.5h-.1M315.2 227.4l-.5 .1M315.5 229.4h-.5M315.8 231.5l.6 .1 .1 .3h-.5zM315.8 226.3l2.1 .8M315.8 226.3l.1 .5 1.6 .6M315.8 226.4l-.6 1M315.8 226.3h.1"/>
<path d="M316 231.4l.5 .3M316.2 223.6l3.8-5.7 .6 .1 .1 .4-3.8 5.7M316.9 224.9a.82 .82 0 0 0-.2-1 .82 .82 0 0 0-1-.1l-1.8 2.7M316.9 224.9l-1.1 1.4M316.9 224.9l1.9 .7M317 227.2l-.2 .3M317.1 227.2l-.1 .2M317.3 227.3l-.1 .1M317.4 227.3v.1M317.9 226.8v.7M318.1 227.5a.71 .71 0 0 1 .9-.1 .71 .71 0 0 1 .2 .9M320 225.3l4.1-6.3h.3l.3 .4-4 6.1"/>
<path d="M320.8 225.7l-1.2 1.8-1.7-.7M320.8 225.6l-1.6-.6-1.3 1.8M320.8 225.6v.1M320.8 225.6v1.3l-1.2 1.8"/>
</g>
<path d="M12 269.3h396zM12 269h396v.3h-396z" fill-rule="evenodd" fill="#504e49"/>
<text font-size="7.8" fill="#141413" x="12" y="24.7">吸入式光驱与可抽取硬盘托架</text>
<text font-size="3.5" fill="#141413" x="12" y="274.9">Sony PlayStation 4 详细模型图纸</text>
<g font-size="3.2" fill="#1b365d">
<text x="12" y="15.3">初代斜面主机与原配控制器 · 结构学习图册</text>
<text x="369.6" y="15.3">PlayStation4-DWG-04 / 12</text>
<text x="304.9" y="52.4">≈ 69.8</text>
<text x="224.2" y="119.9">≈ 100</text>
</g>
<g font-size="3.2" fill="#504e49">
<text x="12" y="30.9">光驱包含吸入滚轮、装载电机及齿轮、光头导杆、进给轴系和独立控制板，媒体用空白圆盘表示。2.5 英寸硬盘具有分体壳、托架、盘片与读写臂示意，独立 SATA 插座连接主板，局部结构为静态近似。</text>
<text x="198.7" y="274.5">单位 mm · 比例见各视图</text>
<text x="317.6" y="274.5">图号 PlayStation4-DWG-04</text>
<text x="12" y="279.3">局部尺寸为本模型近似值 · 内部为布局示意</text>
<text x="198.7" y="278.8">CAD Study · 2026.10.01</text>
<text x="317.6" y="278.8">第 4 / 12 页 · A3</text>
</g>
<g font-size="3.2" fill="#141413">
<text x="292.7" y="189">托架与硬盘内部结构 · 0.875:1</text>
<text x="95.5" y="243">移开光盘与上盖后的机构 · 1.011:1</text>
<text x="291.8" y="245">光头、导杆与进给机构 · 0.313:1</text>
<text x="12" y="253.3">光驱包含吸入滚轮、装载电机及齿轮、光头导杆、进给轴系和独立控制板，媒体用空白圆盘表示。 图中尺寸单位统一为 mm，数字对应当前模型的几何和坐标。公开整体尺寸已注明来源，局部近似数字不能用作制造公差或真实电子规格。</text>
<text x="12" y="258.6">2.5 英寸硬盘具有分体壳、托架、盘片与读写臂示意，独立 SATA 插座连接主板，局部结构为静态近似。 爆炸位移用于区分装配层，缩放视图不会改变尺寸数字。每个零件编号都可在组件清单中检索，重新修改模型后应同步重建这些图纸。</text>
</g>
</svg>
